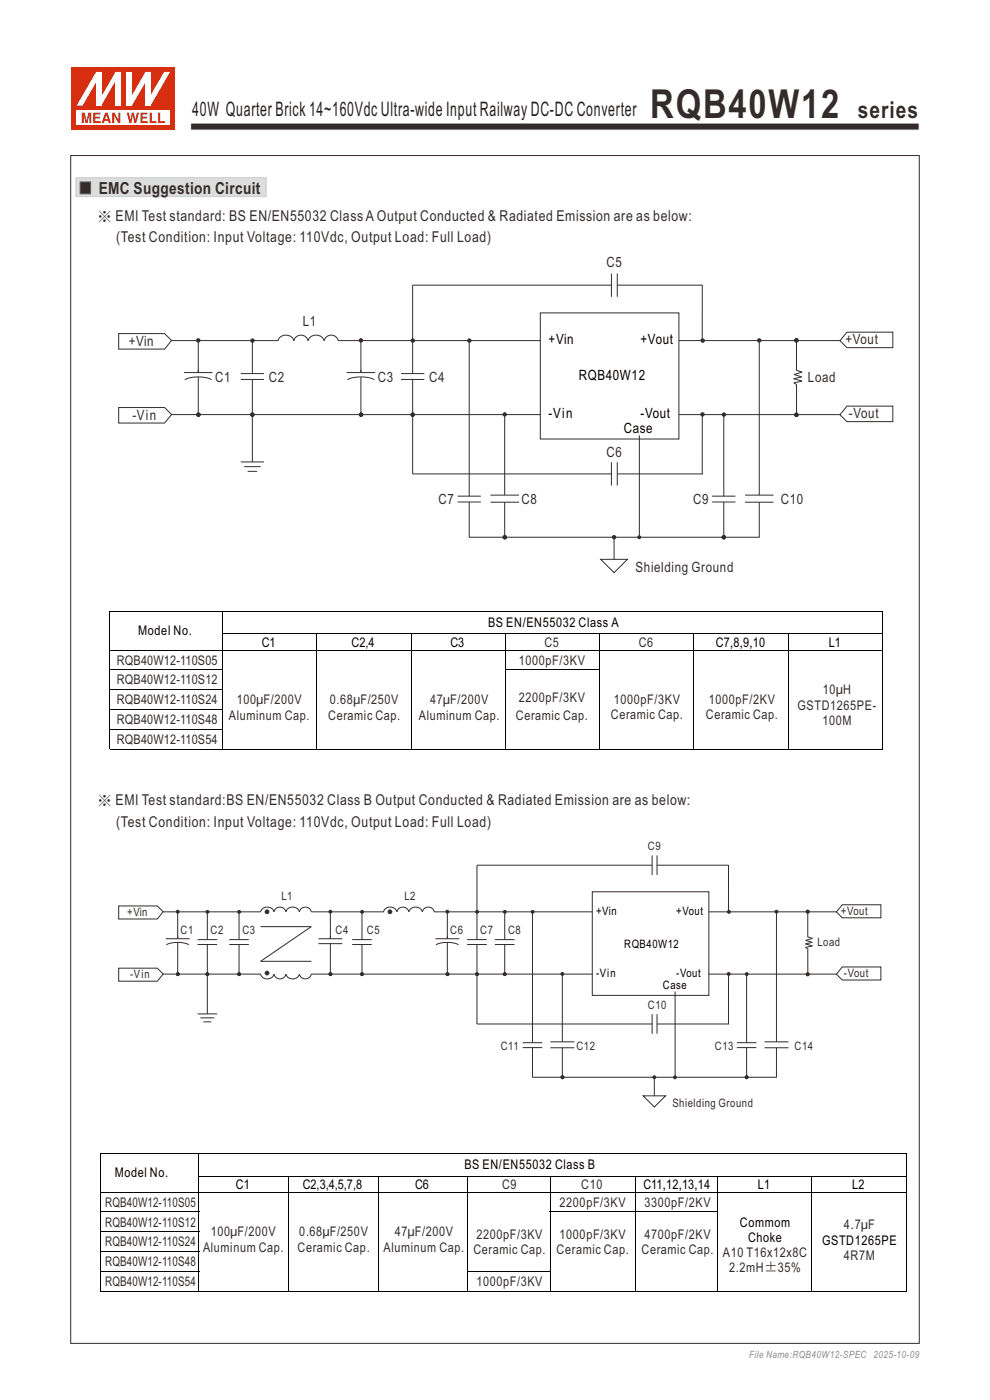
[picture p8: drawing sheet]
<svg xmlns="http://www.w3.org/2000/svg" width="210mm" height="297mm" viewBox="0 0 210 297" stroke-linecap="round" stroke-linejoin="round" font-family="sans-serif">
<path d="M40.4 26.1h154.6v1.5h-154.6z" fill-rule="evenodd" fill="#332c2b" stroke="#fefefe" stroke-width=".21"/>
<path d="M15.2 14.4h22v13.2h-22z" fill-rule="evenodd" fill="#d62e0f"/>
<path d="M16.3 23.4h19.8v3.1h-19.8z" fill-rule="evenodd" fill="#fefefe"/>
<g fill="#d62e0f">
<path d="M26.9 23.9h.4l.4 1.6 .3-1.6h.4l.3 1.6 .3-1.6h.5l-.6 2.2h-.4l-.3-1.7-.3 1.7h-.4z" fill-rule="evenodd"/>
<path d="M29.8 23.9h1.5v.4h-1.1v.5h1v.3h-1v.6h1.1v.4h-1.5z" fill-rule="evenodd"/>
<path d="M31.7 23.9h.5v1.8h1v.4h-1.5z" fill-rule="evenodd"/>
<path d="M33.5 23.9h.5v1.8h1v.4h-1.5z" fill-rule="evenodd"/>
<path d="M17.3 23.9h.7l.4 1.7 .3-1.7h.7v2.2h-.4v-1.8l-.4 1.8h-.5l-.4-1.8v1.8h-.4z" fill-rule="evenodd"/>
<path d="M19.8 23.9h1.5v.4h-1.1v.5h1v.3h-1v.6h1.2v.4h-1.6z" fill-rule="evenodd"/>
<path d="M22.6 24.4l.2 .9h-.5zM22.3 23.9l-.7 2.2h.4l.2-.4h.7l.2 .4h.5l-.8-2.2z" fill-rule="evenodd"/>
<path d="M23.8 23.9h.5l.8 1.5v-1.5h.4v2.2h-.4l-.9-1.6v1.6h-.4z" fill-rule="evenodd"/>
</g>
<g fill="#fff">
<path d="M24.5 15.3h1.1v7.1h-1.1z" fill-rule="evenodd"/>
<path d="M24.5 15.3h1.1l-4.1 7.1h-1.1z" fill-rule="evenodd"/>
<path d="M20.4 15.3h1.1v7.1h-1.1z" fill-rule="evenodd"/>
<path d="M20.4 15.3h1.1v.3l-4 6.8h-1.2z" fill-rule="evenodd"/>
<path d="M30.8 15.3h1.1v7.1h-1.1z" fill-rule="evenodd"/>
<path d="M34.8 15.3h1.3l-4.2 7.1h-1v-.3z" fill-rule="evenodd"/>
<path d="M26.9 15.3h1.1v7.1h-1.1z" fill-rule="evenodd"/>
<path d="M30.8 15.3h1.1v.2l-3.9 6.9h-1.1v-.3z" fill-rule="evenodd"/>
</g>
<g fill="none" stroke="#332c2b" stroke-width=".21">
<path d="M25.2 192.2h8.2l1.2 1.2-1.2 1.6h-8.2zM34.6 193.4h20.7M35.2 199.1h5M37.7 193.4v5.7M37.7 199.9v6.5M41.9 199.3h4.2M44 193.4v5.9M48.6 199.3h4.2M50.7 193.4v5.9M55.3 193.5a1.49 1.49 0 0 1 1.4-1.1 1.49 1.49 0 0 1 1.4 1.1 1.29 1.29 0 0 1 1.3-1.1 1.29 1.29 0 0 1 1.2 1.1M55.3 196.6h10.8M60.7 193.5a1.49 1.49 0 0 1 1.4-1.1 1.49 1.49 0 0 1 1.4 1.1"/>
<path d="M66 196.6l-10.7 7.3h10.8M67.5 199.1h5.1M70.1 193.4v5.7M74.7 199.3h4.2M76.8 193.4v5.9M81.4 193.5a1.49 1.49 0 0 1 1.4-1.1 1.49 1.49 0 0 1 1.4 1.1M81.4 193.4l-15.4 .1a1.28 1.28 0 0 0-1.2-1.1 1.28 1.28 0 0 0-1.3 1.1M84.2 193.5a1.28 1.28 0 0 1 1.3-1.1 1.28 1.28 0 0 1 1.2 1.1M86.7 193.5a1.49 1.49 0 0 1 1.5-1.1 1.49 1.49 0 0 1 1.4 1.1M89.6 193.5a1.28 1.28 0 0 1 1.3-1.1 1.28 1.28 0 0 1 1.2 1.1M92.1 193.4h33.5M92.4 199.1h5"/>
<path d="M94.9 193.4v5.7M94.9 199.9v6.5M99.1 199.3h4.2M105 199.3h4.1M107.1 193.4v5.9M113 193.4v27.8M125.6 189.2h24.8v22h-24.8zM138.3 181.5v4.1M138.3 183.5h-37.1v15.8M139.3 183.5h15.2M139.4 181.5v4.1M150.4 193.4h27"/>
<path d="M154.5 183.5v10M171.3 198.7l1.1 .4-1.5 .4 1.4 .4-1.5 .3M171.3 193.4v5.4M178.7 191.9h8.2v2.8h-8.2l-1.3-1.2zM25.2 205.4h8.2l1.2 1.2-1.2 1.6h-8.2zM34.5 206.6h20.8M40.1 200.4a5.8 5.8 0 0 0-4.8 .1M41.9 200.4h4.2M41.9 215.1h4.2M42.5 215.9h3M43.1 216.8h1.7M44 200.4v14.7"/>
<path d="M48.6 200.4h4.2M50.7 200.4v6.2M55.3 206.6a1.49 1.49 0 0 0 1.4 1.1 1.49 1.49 0 0 0 1.4-1.1 1.29 1.29 0 0 0 1.3 1.1 1.29 1.29 0 0 0 1.2-1.1M60.7 206.6a1.49 1.49 0 0 0 1.4 1.1 1.49 1.49 0 0 0 1.4-1.1M63.5 206.6a1.28 1.28 0 0 0 1.3 1.1 1.28 1.28 0 0 0 1.2-1.1h59.6M67.5 200.2h5.1M70.1 200.2v6.2M74.7 200.4h4.2M76.8 200.4v6.6M97.3 200.4a5.8 5.8 0 0 0-4.8 .1M99.1 200.4h4.2M101.2 200.4v16.8h37.1"/>
<path d="M105 200.4h4.1M107.1 200.4v6.2M119.3 206.6v14.4M138.3 215.1v4.2M139.3 217.2h15.3M139.4 215.1v4.2M150.3 206.7h27.1M154.5 206.7v10.6M170.8 200.2l1.6 .5-1.5 .3 .4 .3 .1 5.4M178.7 205.1h8.2v2.8h-8.2l-1.3-1.2zM110.9 221.2h4.1M110.9 222.2h4.1"/>
<path d="M112.9 228.5h51.8M113 222.2v6.3M116.8 221h5M116.8 222.3h5M119.3 222.3v6M136.4 232.5h4.8l-2.4 2.4zM138.8 228.5v4M156.3 221.2h4.1M156.3 222.2h4.1M158.4 222.2v6.3M162.2 221h5M162.2 222.3h5"/>
<path d="M164.7 222.3v6.3"/>
</g>
<g fill="#332c2b" stroke="#332c2b" stroke-width=".21">
<circle cx="119.3" cy="228.5" r=".3"/>
<circle cx="37.7" cy="206.7" r=".3"/>
<circle cx="94.9" cy="206.7" r=".3"/>
<circle cx="70.1" cy="206.7" r=".3"/>
<circle cx="171.3" cy="193.4" r=".3"/>
<circle cx="171.3" cy="206.7" r=".3"/>
<circle cx="44" cy="206.7" r=".3"/>
<circle cx="101.2" cy="206.7" r=".3"/>
<circle cx="50.7" cy="206.7" r=".3"/>
<circle cx="107.1" cy="206.7" r=".3"/>
<circle cx="76.8" cy="206.7" r=".3"/>
<circle cx="158.4" cy="228.5" r=".3"/>
<circle cx="44" cy="193.4" r=".3"/>
<circle cx="101.2" cy="193.4" r=".3"/>
<circle cx="50.7" cy="193.4" r=".3"/>
<circle cx="107.1" cy="193.4" r=".3"/>
<circle cx="76.8" cy="193.4" r=".3"/>
<circle cx="113" cy="193.4" r=".3"/>
<circle cx="154.6" cy="193.4" r=".3"/>
<circle cx="56.6" cy="193.4" r=".4"/>
<circle cx="82.7" cy="193.4" r=".4"/>
<circle cx="119.3" cy="206.6" r=".3"/>
<circle cx="154.6" cy="206.6" r=".3"/>
<circle cx="37.7" cy="193.4" r=".3"/>
<circle cx="94.9" cy="193.4" r=".3"/>
<circle cx="70.1" cy="193.4" r=".3"/>
<circle cx="138.8" cy="228.5" r=".3"/>
<circle cx="56.6" cy="206.4" r=".4"/>
</g>
<g fill="none" stroke="#000" stroke-width=".21">
<path d="M23.3 129.6v4.8M23.3 134.6v3.2M23.3 138v21M23.4 129.7h163.8M23.4 137.9h163.9M47.2 129.7v4.7M47.2 134.6v24.3M47.3 134.5h139.9M67.2 134.6v24.4M87.2 134.5v24.5M107.2 134.5v24.5M127.2 134.5v24.5"/>
<path d="M147.2 134.5v24.5M167.2 134.5v24.5M187.2 129.6v29.4M23.3 158.9h163.9M23.4 142.1h23.7M23.4 146.3h23.7M23.4 150.5h23.7M23.4 154.7h23.7M107.2 142.1h20M21.3 244.7h171M21.3 252.9h171M21.3 257.1h21"/>
<path d="M21.3 244.6v4.8M21.3 249.6v3.2M21.3 253v21M42.2 244.7v4.7M42.2 249.6v24.4M42.3 249.5h150M61.2 249.6v24.4M80.2 249.6v24.4M99.2 249.6v24.4M116.6 257.1h35.7M116.7 249.6v24.4M134.7 249.6v24.4"/>
<path d="M152.2 249.6v24.4M172.2 249.6v24.4M192.2 244.7v29.3M21.3 261.3h21M21.3 265.5h21M21.3 269.7h21M21.3 273.9h170.9M99.3 269.7h17.5"/>
</g>
<path d="M23.3 134.4l.1 .2zM23.3 137.8l.1 .2zM47.1 134.4l.2 .2zM21.3 249.4l.1 .2zM21.3 252.8l.1 .2zM42.1 249.4l.2 .2z" fill="#000"/>
<path d="M168.9 78.6l1.3 .3-1.8 .6 1.7 .5-1.7 .3M168.3 80.3l1.9 .6M170.1 80.8l-1.7 .4 .5 .4" fill="none" stroke="#332c2b" stroke-width=".21"/>
<path d="M16.1 37.7h40.4v4h-40.4z" fill-rule="evenodd" fill="#dcdddd" stroke="#c9caca" stroke-width=".21"/>
<path d="M17 38.6h2.2v2.5h-2.2z" fill-rule="evenodd" fill="#332c2b" stroke="#5f5d5d" stroke-width=".21"/>
<g fill="none" stroke="#332c2b" stroke-width=".21">
<path d="M129.7 58v5M130.9 58v5M25.2 70.8h9.7l1.5 1.4-1.5 1.9h-9.7zM36.4 72.3h22.6M39 79h6.1M42.1 72.2v6.8M42.1 80v7.7M51.1 79.3h4.9M53.5 72.3v7M59 72.3a1.77 1.77 0 0 1 1.6-1.2 1.77 1.77 0 0 1 1.7 1.2M62.4 72.3a1.52 1.52 0 0 1 1.4-1.2 1.52 1.52 0 0 1 1.5 1.2M65.4 72.3a1.78 1.78 0 0 1 1.6-1.2 1.78 1.78 0 0 1 1.7 1.2"/>
<path d="M68.8 72.3a1.52 1.52 0 0 1 1.5-1.2 1.52 1.52 0 0 1 1.4 1.2M71.8 72.3h42.8M73.5 79h6.1M76.6 72.2v6.8M76.6 80v7.7M85.1 79.3h4.9M99.5 72.3v33M114.6 66.4h29.4v26.7h-29.4zM129.7 60.5h-42.2v18.8M130.9 60.5h18.1M144 72.3h34.2M149 60.4v11.9"/>
<path d="M161.1 72.3v32.7M169 72.3v6.3M179.7 70.5h9.7v3.3h-9.7l-1.5-1.5zM25.2 86.5h9.7l1.5 1.4-1.5 1.8h-9.7zM36.3 88h78.3M44.9 80.6a6.9 6.9 0 0 0-5.7 0M51.1 80.5h4.9M51.1 98h4.9M51.8 99h3.5M52.5 100h2M53.5 80.5v17.5M79.4 80.6a6.9 6.9 0 0 0-5.7 0"/>
<path d="M85.1 80.5h4.9M87.5 80.5v20h42.2M107.1 88v17M129.7 98.1v4.9M130.9 98.1v4.9M135.6 92.3v21.7M144 88h34.2M149 88v12.6M153.5 88v17.3M169 81.5v6.5M179.7 86.2h9.7v3.2h-9.7l-1.5-1.4zM97.1 105.3h4.9"/>
<path d="M97.1 106.5h4.9M99.5 114h61.6M99.5 106.5v7.5M104 105h6.1M104 106.5h6.1M107.1 106.5v7.2M127.4 118.7h5.7l-2.8 2.8zM130.3 113.9v4.8M130.9 100.5h18.1M151.1 105.3h4.9M151.1 106.5h4.9M153.5 106.5v7.5"/>
<path d="M158 105h6.1M158 106.5h6.1M161.1 106.5v7.5M164.7 193.4v27.6M143.2 210.3v18.2M158.4 206.7v14.5"/>
</g>
<g fill="#332c2b" stroke="#332c2b" stroke-width=".21">
<circle cx="107.1" cy="114" r=".36"/>
<circle cx="42.1" cy="88" r=".36"/>
<circle cx="76.6" cy="88" r=".36"/>
<circle cx="168.9" cy="72.2" r=".36"/>
<circle cx="168.9" cy="88" r=".36"/>
<circle cx="53.5" cy="88" r=".36"/>
<circle cx="87.5" cy="88" r=".36"/>
<circle cx="153.5" cy="114" r=".36"/>
<circle cx="53.6" cy="72.3" r=".36"/>
<circle cx="87.6" cy="72.3" r=".36"/>
<circle cx="99.6" cy="72.3" r=".36"/>
<circle cx="153.6" cy="88" r=".36"/>
<circle cx="149.1" cy="72.3" r=".36"/>
<circle cx="107.1" cy="87.9" r=".36"/>
<circle cx="161.1" cy="72.2" r=".36"/>
<circle cx="149" cy="87.9" r=".36"/>
<circle cx="42.1" cy="72.2" r=".36"/>
<circle cx="76.6" cy="72.2" r=".36"/>
<circle cx="130.3" cy="114" r=".36"/>
<circle cx="135.6" cy="114" r=".3"/>
<circle cx="143.2" cy="228.6" r=".3"/>
<circle cx="158.4" cy="206.6" r=".3"/>
<circle cx="164.7" cy="193.4" r=".3"/>
</g>
<path d="M15 33h180v252h-180z" fill="none" stroke="#332c2b" stroke-width=".21"/>
<text font-size="8.5" fill="#332c2b" x="137.9" y="25">RQB40W12</text>
<text font-size="4.9" fill="#332c2b" x="181.9" y="25">series</text>
<text font-size="4.2" fill="#231f20" x="40.8" y="24.6">40W Quarter Brick 14~160Vdc Ultra-wide Input Railway DC-DC Converter</text>
<text font-size="3.5" fill="#332c2b" x="20.9" y="41.1">EMC Suggestion Circuit</text>
<g font-size="3.2" fill="#332c2b">
<text x="20.6" y="46.9">※ EMI Test standard: BS EN/EN55032 Class A Output Conducted &amp; Radiated Emission are as below:</text>
<text x="24.6" y="51.4">(Test Condition: Input Voltage: 110Vdc, Output Load: Full Load)</text>
<text x="20.6" y="170.9">※ EMI Test standard:BS EN/EN55032 Class B Output Conducted &amp; Radiated Emission are as below:</text>
<text x="24.6" y="175.4">(Test Condition: Input Voltage: 110Vdc, Output Load: Full Load)</text>
</g>
<g font-size="3" fill="#332c2b">
<text x="128.7" y="56.7">C5</text>
<text x="64.2" y="69.3">L1</text>
<text x="27.3" y="73.3">+Vin</text>
<text x="179.3" y="73">+Vout</text>
<text x="45.6" y="81">C1</text>
<text x="57" y="81">C2</text>
<text x="80.1" y="81">C3</text>
<text x="91" y="81">C4</text>
<text x="171.4" y="81">Load</text>
<text x="28.1" y="89">-Vin</text>
<text x="180.1" y="88.7">-Vout</text>
<text x="128.7" y="97">C6</text>
<text x="93" y="107">C7</text>
<text x="110.6" y="107">C8</text>
<text x="147" y="107">C9</text>
<text x="165.6" y="107">C10</text>
<text x="134.8" y="121.4">Shielding Ground</text>
</g>
<g font-size="3">
<text x="116.4" y="73">+Vin</text>
<text x="135.9" y="73">+Vout</text>
<text x="122.8" y="80.6">RQB40W12</text>
<text x="116.4" y="88.7">-Vin</text>
<text x="135.9" y="88.7">-Vout</text>
<text x="132.3" y="91.9">Case</text>
</g>
<g font-size="2.8">
<text x="29.3" y="134.7">Model No.</text>
<text x="55.5" y="137.2">C1</text>
<text x="74.6" y="137.2">C2,4</text>
<text x="95.6" y="137.2">C3</text>
<text x="103.5" y="133.1">BS EN/EN55032 Class A</text>
<text x="151.8" y="137.2">C7,8,9,10</text>
<text x="175.8" y="137.2">L1</text>
<text x="24.3" y="249.7">Model No.</text>
<text x="98.5" y="248.1">BS EN/EN55032 Class B</text>
<text x="50" y="252.2">C1</text>
<text x="64.2" y="252.2">C2,3,4,5,7,8</text>
<text x="88" y="252.2">C6</text>
<text x="136.5" y="252.2">C11,12,13,14</text>
<text x="160.8" y="252.2">L1</text>
<text x="180.8" y="252.2">L2</text>
<text x="156.9" y="260.3">Commom</text>
<text x="158.7" y="263.5">Choke</text>
<text x="174.4" y="264.2">GSTD1265PE</text>
</g>
<g font-size="2.8" fill="#332c2b">
<text x="115.5" y="137.2">C5</text>
<text x="135.5" y="137.2">C6</text>
<text x="24.8" y="141">RQB40W12-110S05</text>
<text x="110.1" y="141.1">1000pF/3KV</text>
<text x="24.8" y="145.2">RQB40W12-110S12</text>
<text x="24.8" y="149.4">RQB40W12-110S24</text>
<text x="50.2" y="149.3">100μF/200V</text>
<text x="70" y="149.3">0.68μF/250V</text>
<text x="91.2" y="149.3">47μF/200V</text>
<text x="110.1" y="148.8">2200pF/3KV</text>
<text x="130.2" y="149.3">1000pF/3KV</text>
<text x="150.4" y="149.3">1000pF/2KV</text>
<text x="174.6" y="147.3">10μH</text>
<text x="24.8" y="153.6">RQB40W12-110S48</text>
<text x="48.6" y="152.7">Aluminum Cap.</text>
<text x="69.6" y="152.7">Ceramic Cap.</text>
<text x="88.9" y="152.7">Aluminum Cap.</text>
<text x="109.4" y="152.7">Ceramic Cap.</text>
<text x="129.6" y="152.5">Ceramic Cap.</text>
<text x="149.7" y="152.5">Ceramic Cap.</text>
<text x="169.2" y="150.7">GSTD1265PE-</text>
<text x="174.4" y="153.9">100M</text>
<text x="24.8" y="157.8">RQB40W12-110S54</text>
<text x="22.3" y="256">RQB40W12-110S05</text>
<text x="106.5" y="252.2">C9</text>
<text x="118.7" y="256.1">2200pF/3KV</text>
<text x="123.3" y="252.2">C10</text>
<text x="136.7" y="256.1">3300pF/2KV</text>
<text x="22.3" y="260.2">RQB40W12-110S12</text>
<text x="44.7" y="262.3">100μF/200V</text>
<text x="63.5" y="262.3">0.68μF/250V</text>
<text x="83.7" y="262.3">47μF/200V</text>
<text x="101.1" y="262.8">2200pF/3KV</text>
<text x="118.7" y="262.8">1000pF/3KV</text>
<text x="136.7" y="262.8">4700pF/2KV</text>
<text x="179" y="260.8">4.7μF</text>
<text x="22.3" y="264.4">RQB40W12-110S24</text>
<text x="22.3" y="268.6">RQB40W12-110S48</text>
<text x="43.1" y="265.7">Aluminum Cap.</text>
<text x="63.1" y="265.7">Ceramic Cap.</text>
<text x="81.4" y="265.7">Aluminum Cap.</text>
<text x="100.4" y="266">Ceramic Cap.</text>
<text x="118.1" y="266">Ceramic Cap.</text>
<text x="136.1" y="266">Ceramic Cap.</text>
<text x="153.4" y="266.7">A10 T16x12x8C</text>
<text x="154.7" y="269.9">2.2mH±35%</text>
<text x="179" y="267.4">4R7M</text>
<text x="22.3" y="272.8">RQB40W12-110S54</text>
<text x="101.1" y="272.8">1000pF/3KV</text>
</g>
<g font-size="2.5" fill="#332c2b">
<text x="137.4" y="180.4">C9</text>
<text x="59.7" y="190.9">L1</text>
<text x="85.8" y="190.9">L2</text>
<text x="27" y="194.4">+Vin</text>
<text x="178.4" y="194.1">+Vout</text>
<text x="38.3" y="198.2">C1</text>
<text x="44.7" y="198.2">C2</text>
<text x="51.4" y="198.2">C3</text>
<text x="71.2" y="198.1">C4</text>
<text x="77.8" y="198.1">C5</text>
<text x="95.5" y="198.2">C6</text>
<text x="101.9" y="198.2">C7</text>
<text x="107.8" y="198.2">C8</text>
<text x="173.4" y="200.8">Load</text>
<text x="27.6" y="207.5">-Vin</text>
<text x="179" y="207.3">-Vout</text>
<text x="137.4" y="214">C10</text>
<text x="106.2" y="222.7">C11</text>
<text x="122.3" y="222.6">C12</text>
<text x="151.7" y="222.7">C13</text>
<text x="168.6" y="222.6">C14</text>
<text x="142.6" y="234.8">Shielding Ground</text>
</g>
<g font-size="2.5">
<text x="126.5" y="194.1">+Vin</text>
<text x="143.5" y="194.1">+Vout</text>
<text x="132.4" y="201.2">RQB40W12</text>
<text x="126.5" y="207.3">-Vin</text>
<text x="140.6" y="209.8">Case</text>
<text x="143.5" y="207.3">-Vout</text>
</g>
<text font-size="2.1" fill="#8b8b8c" x="158.9" y="288.1">File Name:RQB40W12-SPEC 2025-10-09</text>
</svg>
